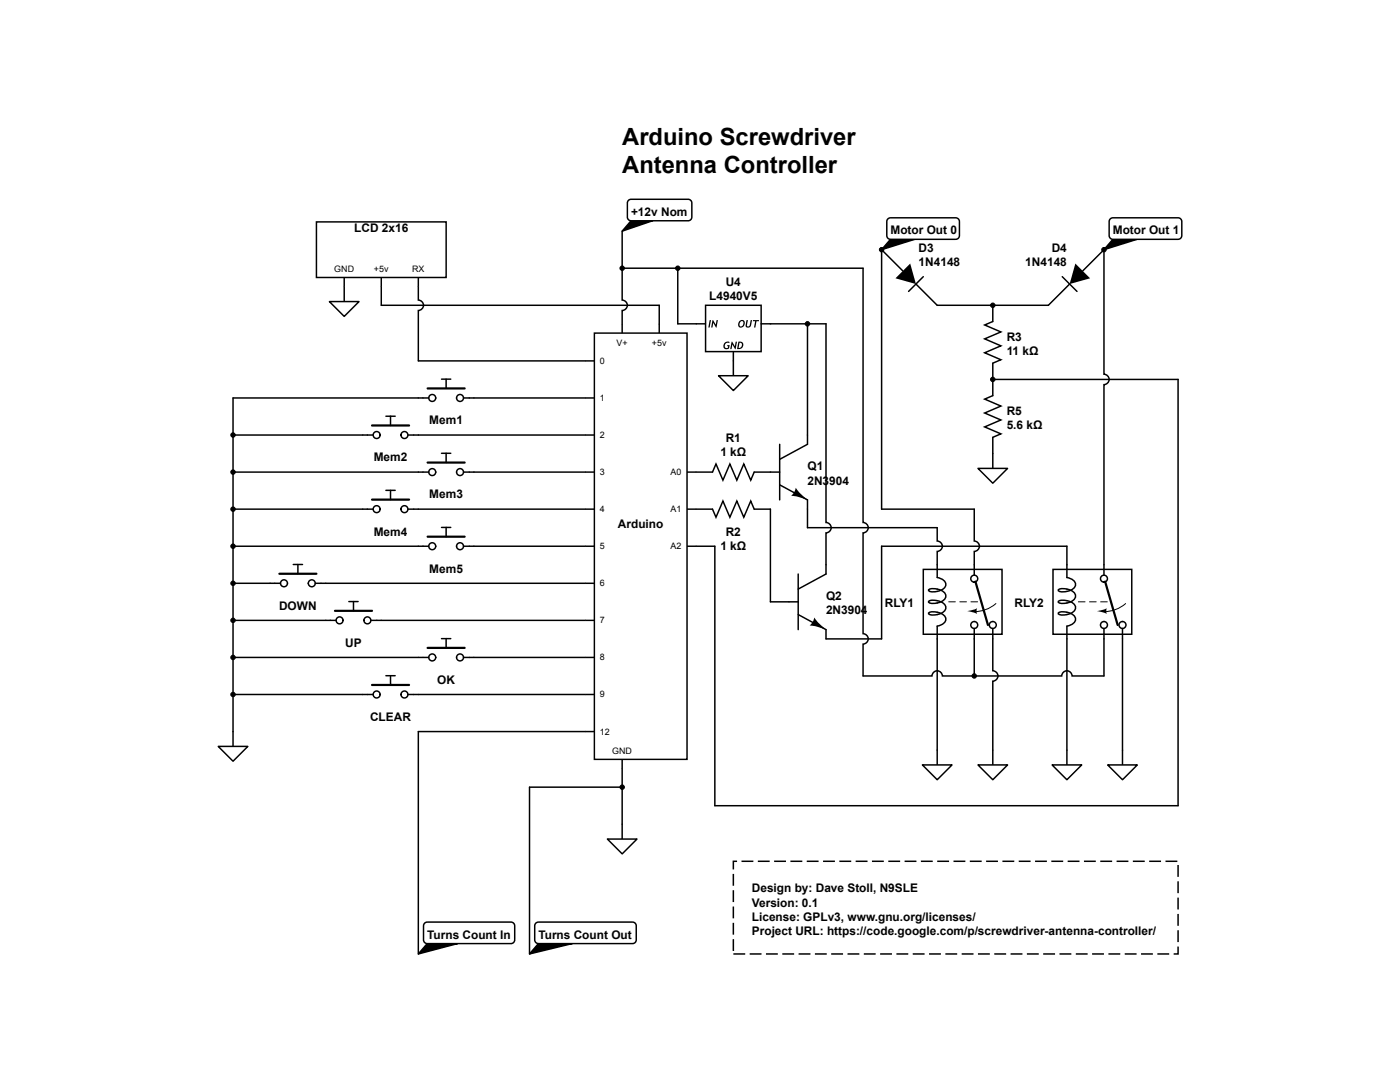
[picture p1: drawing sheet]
<svg xmlns="http://www.w3.org/2000/svg" width="279mm" height="216mm" viewBox="0 0 279 216" stroke-linecap="round" stroke-linejoin="round" font-family="sans-serif">
<path d="M146.4 171.9h88.7v18.5h-88.7z" fill="none" stroke="#000" stroke-width=".3" stroke-dasharray="2.4 .9" stroke-linecap="butt"/>
<path d="M125.9 44.1h4.3l-6 2zM177.7 47.8h4.8l-6.6 2zM222.1 47.8h4.8l-6.6 2zM85.3 188.3h6l-7.8 2.1zM107.5 188.3h6.7l-8.5 2.1z" fill="#000"/>
<g fill="none" stroke="#000" stroke-width=".3">
<path d="M125.9 44.1h4.3l-6 2zM177.7 47.8h4.8l-6.6 2zM222.1 47.8h4.8l-6.6 2zM83.5 79.4h2.1M88.1 75.7h1.9M89 75.7v1.8M92.5 79.4h2.1M72.4 86.8h2.1M77 83.1h1.9M77 97.8h1.9M77.9 83.1v1.8M77.9 97.8v1.9"/>
<path d="M81.4 86.8h2.1M83.5 94.2h2.1M88.1 90.4h1.9M89 90.4v1.9M92.5 94.2h2.1M53.9 116.4h2.1M58.5 112.6h1.9M59.5 112.6v1.9M62.9 116.4h2.1M72.4 101.6h2.1M81.4 101.6h2.1M83.5 109h2.1"/>
<path d="M88.1 105.2h1.9M89 105.2v1.9M92.5 109h2.1M65 123.8h2.1M69.6 120h1.9M70.5 120v1.9M72.4 138.6h2.1M74 123.8h2.1M77 134.8h1.9M77.9 134.8v1.9M81.4 138.6h2.1M83.5 131.2h2.1"/>
<path d="M88.1 127.4h1.9M89 127.4v1.9M92.5 131.2h2.1M46.5 146v2.9M85.3 188.3h6l-7.8 2.1zM107.5 188.3h6.7l-8.5 2.1z"/>
<circle cx="86.3" cy="79.4" r=".69"/>
<circle cx="91.8" cy="79.4" r=".69"/>
<circle cx="75.2" cy="86.8" r=".69"/>
<circle cx="80.7" cy="86.8" r=".69"/>
<circle cx="86.3" cy="94.2" r=".69"/>
<circle cx="91.8" cy="94.2" r=".69"/>
<circle cx="56.7" cy="116.4" r=".69"/>
<circle cx="62.2" cy="116.4" r=".69"/>
<circle cx="75.2" cy="101.6" r=".69"/>
<circle cx="80.7" cy="101.6" r=".69"/>
<circle cx="86.3" cy="109" r=".69"/>
<circle cx="91.8" cy="109" r=".69"/>
<circle cx="67.8" cy="123.8" r=".69"/>
<circle cx="73.3" cy="123.8" r=".69"/>
<circle cx="75.2" cy="138.6" r=".69"/>
<circle cx="80.7" cy="138.6" r=".69"/>
<circle cx="86.3" cy="131.2" r=".69"/>
<circle cx="91.8" cy="131.2" r=".69"/>
</g>
<path d="M85.3 77.5h7.4M74.2 84.9h7.4M74.2 99.7h7.4M85.3 92.3h7.4M55.8 114.5h7.3M85.3 107.1h7.4M66.8 121.9h7.4M74.2 136.7h7.4M85.3 129.3h7.4" fill="none" stroke="#000" stroke-width=".44"/>
<path d="M43.5 148.9h6l-3 3z" fill="#fff"/>
<g fill="none" stroke="#000" stroke-width=".3">
<path d="M83.5 79.4h-37v66.6M46.5 94.2h37M46.5 86.8h25.9M83.5 86.8h33.3M94.6 94.2h22.2M46.5 116.4h7.4M46.5 109h37M46.5 101.6h25.9M65 116.4h51.8M83.5 101.6h33.3M94.6 109h22.2M46.5 138.6h25.9"/>
<path d="M46.5 131.2h37M46.5 123.8h18.5M76.1 123.8h40.7M83.5 138.6h33.3M94.6 131.2h22.2M43.5 148.9h6l-3 3z"/>
</g>
<path d="M63.1 44.3h25.9v11.1h-25.9z" fill="#fff"/>
<path d="M63.1 44.3h25.9v11.1h-25.9zM68.7 55.4v1.8M76.1 55.4v1.8M83.5 55.4v4.5a1.04 1.04 0 0 1 1 1 1.04 1.04 0 0 1-1 1.1v10h33.3" fill="none" stroke="#000" stroke-width=".3"/>
<path d="M118.6 66.5h18.5v85h-18.5z" fill="#fff"/>
<g fill="none" stroke="#000" stroke-width=".3">
<path d="M68.7 57.2v3M116.8 72h1.8M116.8 79.4h1.8M118.6 66.5h18.5v85h-18.5zM124.2 64.6v1.9M131.6 60.9v5.6M116.8 86.8h1.8M116.8 94.2h1.8M137.1 94.2h1.9M116.8 101.6h1.8M116.8 109h1.8M116.8 116.4h1.8"/>
<path d="M137.1 101.6h1.9M137.1 109h1.9M116.8 123.8h1.8M116.8 131.2h1.8M116.8 138.6h1.8M116.8 146h1.8M124.2 151.5v1.9"/>
</g>
<path d="M65.7 60.2h6l-3 2.9z" fill="#fff"/>
<path d="M76.1 57.2v3.7h55.5M124.2 46.1v13.8a1.04 1.04 0 0 1 1 1 1.04 1.04 0 0 1-1 1.1v2.6M65.7 60.2h6l-3 2.9z" fill="none" stroke="#000" stroke-width=".3"/>
<path d="M184.3 113.6h15.7v13h-15.7z" fill="#fff"/>
<g fill="none" stroke="#000" stroke-width=".3">
<path d="M175.9 49.8v51.8h18.5v6.4a1.04 1.04 0 0 1 1.1 1 1.04 1.04 0 0 1-1.1 1v4.8M184.3 113.6h15.7v13h-15.7zM187 112.7v2.5a1.55 1.55 0 0 1 1.7 1.8 3.1 3.1 0 0 1-3.3 .9l-.1-.1a2.56 2.56 0 0 1 3.4 .7 1.18 1.18 0 0 1-.9 1.6 2.45 2.45 0 0 1-2.5 0 2.56 2.56 0 0 1 3.4 .7 1.18 1.18 0 0 1-.9 1.6 2.45 2.45 0 0 1-2.5 0 2.56 2.56 0 0 1 3.4 .7 1.18 1.18 0 0 1-.9 1.6l-.8 .2v2.6M194.4 125.4v2.1M198.1 125.4v2.1"/>
<circle cx="194.4" cy="115.5" r=".69"/>
<circle cx="194.4" cy="124.7" r=".69"/>
<circle cx="198.1" cy="124.7" r=".69"/>
</g>
<path d="M194.7 116l2.5 8.7" fill="none" stroke="#000" stroke-width=".44"/>
<path d="M189.3 120.1h1.4M191.5 120.1h1.4M193.8 120.1h1.3M198.8 120.4l-1.8 1.1-1.2 .4-1.4 .2" fill="none" stroke="#000" stroke-width=".2"/>
<path d="M193 121.9l2-.5-.1 .5 .1 .6z" fill="#000"/>
<path d="M221.6 43.7l.5-.2h13a.74 .74 0 0 1 .8 .7v2.8a.74 .74 0 0 1-.8 .8h-13a.74 .74 0 0 1-.7-.8v-2.8z" fill="#fff"/>
<path d="M221.6 43.7l.5-.2h13a.74 .74 0 0 1 .8 .7v2.8a.74 .74 0 0 1-.8 .8h-13a.74 .74 0 0 1-.7-.8v-2.8z" fill="none" stroke="#000" stroke-width=".3"/>
<path d="M177.2 43.7l.5-.2h13a.74 .74 0 0 1 .8 .7v2.8a.74 .74 0 0 1-.8 .8h-13a.74 .74 0 0 1-.7-.8v-2.8z" fill="#fff"/>
<path d="M177.2 43.7l.5-.2h13a.74 .74 0 0 1 .8 .7v2.8a.74 .74 0 0 1-.8 .8h-13a.74 .74 0 0 1-.7-.8v-2.8zM198.1 149.7v2.9" fill="none" stroke="#000" stroke-width=".3"/>
<path d="M195.2 152.6h5.9l-3 3z" fill="#fff"/>
<path d="M195.2 152.6h5.9l-3 3zM224 149.7v2.9" fill="none" stroke="#000" stroke-width=".3"/>
<path d="M221.1 152.6h5.9l-3 3z" fill="#fff"/>
<path d="M198.1 127.5v6.3a1.04 1.04 0 0 1 1.1 1.1 1.04 1.04 0 0 1-1.1 1v13.8M224 127.5v22.2M221.1 152.6h5.9l-3 3z" fill="none" stroke="#000" stroke-width=".3"/>
<path d="M210.1 113.6h15.8v13h-15.8z" fill="#fff"/>
<g fill="none" stroke="#000" stroke-width=".3">
<path d="M210.1 113.6h15.8v13h-15.8zM212.9 112.7v2.5a1.55 1.55 0 0 1 1.6 1.8 3.1 3.1 0 0 1-3.2 .9l-.1-.1a2.56 2.56 0 0 1 3.3 .7 1.18 1.18 0 0 1-.8 1.6 2.45 2.45 0 0 1-2.5 0 2.55 2.55 0 0 1 3.3 .7 1.18 1.18 0 0 1-.8 1.6 2.45 2.45 0 0 1-2.5 0 2.55 2.55 0 0 1 3.3 .7 1.18 1.18 0 0 1-.8 1.6l-.8 .2v2.6M220.3 112.7v2.1M194.4 127.5v7.4M220.3 125.4v9.5M224 125.4v2.1"/>
<circle cx="220.3" cy="115.5" r=".69"/>
<circle cx="220.3" cy="124.7" r=".69"/>
<circle cx="224" cy="124.7" r=".69"/>
</g>
<path d="M220.6 116l2.5 8.7" fill="none" stroke="#000" stroke-width=".44"/>
<path d="M215.2 120.1h1.3M217.4 120.1h1.4M219.7 120.1h1.3M224.6 120.4l-1.7 1.1-1.2 .4-1.4 .2" fill="none" stroke="#000" stroke-width=".2"/>
<path d="M218.9 121.9l2-.5-.1 .5 .1 .6z" fill="#000"/>
<path d="M140.8 60.9h11.1v9.3h-11.1z" fill="#fff"/>
<path d="M124.2 53.5h48v50.8a1.03 1.03 0 0 1 1.1 1 1.03 1.03 0 0 1-1.1 1v20.1a1.04 1.04 0 0 1 1.1 1.1 1.04 1.04 0 0 1-1.1 1v6.4M94.6 79.4h22.2M139 64.6h1.8M140.8 60.9h11.1v9.3h-11.1zM146.4 70.2v1.8M151.9 64.6h1.9M124.2 164.5v2.9" fill="none" stroke="#000" stroke-width=".3"/>
<g fill="#000">
<path d="M141.6 63.9h.3l-.3 1.5h-.2zM142.2 63.9l.7 .9 .1-.9h.3l-.3 1.5-.7-1-.1 1h-.3zM144.6 68.4l.7-.2 .3 .1-.1 .2a.56 .56 0 0 0-.8 .2 .56 .56 0 0 0 .3 .8l.3-.1v-.3h-.2l.1-.2h.4l-.1 .6a.72 .72 0 0 1-1-.1 .72 .72 0 0 1 .1-1zM146 68.2l.7 .9 .1-.9h.3l-.3 1.5-.6-1-.2 1h-.3zM149 63.9h.3l-.2 1a.28 .28 0 0 0 .3 .3 .28 .28 0 0 0 .2-.3l.2-1h.3l-.2 1a.55 .55 0 0 1-.6 .5 .55 .55 0 0 1-.5-.5zM150.3 63.9h1.2l-.1 .2h-.4l-.3 1.3h-.2l.2-1.3h-.5z"/>
<path d="M147.5 64.1a.64 .64 0 0 1 1-.1 .64 .64 0 0 1 0 .9 .66 .66 0 0 1-.9 .4 .66 .66 0 0 1-.2-1zM147.8 64.2a.51 .51 0 0 0-.2 .5 .51 .51 0 0 0 .4 .4 .59 .59 0 0 0 .1-1z"/>
<path d="M147.4 68.2a.77 .77 0 0 1 1 .7 .77 .77 0 0 1-1 .8h-.3zM147.6 68.4l-.2 1a.52 .52 0 0 0 .6-.4 .52 .52 0 0 0-.4-.6z"/>
</g>
<path d="M121.2 167.4h5.9l-2.9 3z" fill="#fff"/>
<path d="M135.3 53.5v11.1h3.7M146.4 72v3M121.2 167.4h5.9l-2.9 3z" fill="none" stroke="#000" stroke-width=".3"/>
<path d="M143.4 75h5.9l-2.9 2.9z" fill="#fff"/>
<path d="M143.4 75h5.9l-2.9 2.9zM139 94.2h3.2l.7-1.6 1.4 3.2 1.4-3.2 1.4 3.2 1.3-3.2 1.4 3.2 .7-1.6h5.1M155.6 91.7l5.5-3v-24.1h3.7v39.7a1.03 1.03 0 0 1 1.1 1 1.03 1.03 0 0 1-1.1 1v8.2l-5.5 3M155.6 96.7l5.5 3v5.6h25.9v2.7a1.04 1.04 0 0 1 1.1 1 1.04 1.04 0 0 1-1.1 1v2.7M155.6 88.7v11M139 101.6h3.2l.7 1.6 1.4-3.2 1.4 3.2 1.4-3.2 1.3 3.2 1.4-3.2 .7 1.6h3.3v18.5h5.5M159.3 114.5v11.1M212.9 112.7v-3.7h-37v18.5h-11.1v-1.9l-5.5-3M172.2 134.9h13.8a1.04 1.04 0 0 1 1-1.1 1.04 1.04 0 0 1 1.1 1.1h23.8a1.03 1.03 0 0 1 1-1.1 1.03 1.03 0 0 1 1.1 1.1h6.3M187 127.5v25.1M212.9 127.5v22.2" fill="none" stroke="#000" stroke-width=".3"/>
<path d="M158.8 97.3l.9 1.2 1.4 1.2-1.7-.5-1.5-.3 .5-.5zM162.5 123.2l.9 1.2 1.4 1.2-1.7-.6-1.5-.2 .5-.5z" fill="#000"/>
<path d="M184.1 152.6h5.9l-3 3z" fill="#fff"/>
<path d="M184.1 152.6h5.9l-3 3zM212.9 149.7v2.9" fill="none" stroke="#000" stroke-width=".3"/>
<path d="M210 152.6h5.9l-3 3z" fill="#fff"/>
<path d="M175.9 49.8l4.3 4.3M182.8 56.7l4.2 4.2M184.3 55.2l-3 2.9M212 55.2l2.9 2.9M213.5 56.7l-4.3 4.2M216.1 54.1l4.2-4.3v24.9a1.04 1.04 0 0 1 1.1 1 1.04 1.04 0 0 1-1.1 1v36M198.1 60.9v3.3l-1.6 .6 3.2 1.4-3.2 1.4 3.2 1.4-3.2 1.4 3.2 1.4-1.6 .7v6.4l-1.6 .7 3.2 1.4-3.2 1.4 3.2 1.4-3.2 1.4 3.2 1.4-1.6 .7v6.2M210 152.6h5.9l-3 3z" fill="none" stroke="#000" stroke-width=".3"/>
<path d="M178.7 55.5l3-2.9 1.1 4.1zM214.6 52.6l3 2.9-4.1 1.2z" fill="#000"/>
<path d="M195.2 93.5h5.9l-3 2.9z" fill="#fff"/>
<path d="M195.2 93.5h5.9l-3 2.9zM139 109h3.7v51.8h92.4" fill="none" stroke="#000" stroke-width=".3"/>
<path d="M125.4 40l.5-.2h11.4a.74 .74 0 0 1 .8 .7v2.8a.74 .74 0 0 1-.8 .8h-11.4a.74 .74 0 0 1-.7-.8v-2.8z" fill="#fff"/>
<path d="M125.4 40l.5-.2h11.4a.74 .74 0 0 1 .8 .7v2.8a.74 .74 0 0 1-.8 .8h-11.4a.74 .74 0 0 1-.7-.8v-2.8zM116.8 146h-33.3v44.4M124.2 153.4v11.1M124.2 157.1h-18.5v33.3" fill="none" stroke="#000" stroke-width=".3"/>
<path d="M106.9 184.2l.6-.2h18.7a.74 .74 0 0 1 .8 .7v2.8a.74 .74 0 0 1-.8 .8h-18.7a.74 .74 0 0 1-.8-.8v-2.8z" fill="#fff"/>
<path d="M106.9 184.2l.6-.2h18.7a.74 .74 0 0 1 .8 .7v2.8a.74 .74 0 0 1-.8 .8h-18.7a.74 .74 0 0 1-.8-.8v-2.8z" fill="none" stroke="#000" stroke-width=".3"/>
<path d="M84.7 184.2l.6-.2h16.7a.74 .74 0 0 1 .7 .7v2.8a.74 .74 0 0 1-.7 .8h-16.7a.74 .74 0 0 1-.8-.8v-2.8z" fill="#fff"/>
<path d="M153.8 64.6h7.3M187 60.9h22.2M198.1 75.7h37v85.1M84.7 184.2l.6-.2h16.7a.74 .74 0 0 1 .7 .7v2.8a.74 .74 0 0 1-.7 .8h-16.7a.74 .74 0 0 1-.8-.8v-2.8z" fill="none" stroke="#000" stroke-width=".3"/>
<g fill="#000">
<circle cx="124.2" cy="53.5" r=".44"/>
<circle cx="135.3" cy="53.5" r=".44"/>
<circle cx="175.9" cy="49.8" r=".44"/>
<circle cx="220.3" cy="49.8" r=".44"/>
<circle cx="161.1" cy="64.6" r=".44"/>
<circle cx="198.1" cy="60.9" r=".44"/>
<circle cx="198.1" cy="75.7" r=".44"/>
<circle cx="46.5" cy="94.2" r=".44"/>
<circle cx="46.5" cy="86.8" r=".44"/>
<circle cx="46.5" cy="101.6" r=".44"/>
<circle cx="46.5" cy="116.4" r=".44"/>
<circle cx="46.5" cy="109" r=".44"/>
<circle cx="46.5" cy="123.8" r=".44"/>
<circle cx="46.5" cy="138.6" r=".44"/>
<circle cx="46.5" cy="131.2" r=".44"/>
<circle cx="194.4" cy="134.9" r=".44"/>
<circle cx="124.2" cy="157.1" r=".44"/>
</g>
<g fill="none" stroke="#000" stroke-width=".2">
<circle cx="124.2" cy="53.5" r=".44"/>
<circle cx="135.3" cy="53.5" r=".44"/>
<circle cx="175.9" cy="49.8" r=".44"/>
<circle cx="220.3" cy="49.8" r=".44"/>
<circle cx="161.1" cy="64.6" r=".44"/>
<circle cx="198.1" cy="60.9" r=".44"/>
<circle cx="198.1" cy="75.7" r=".44"/>
<circle cx="46.5" cy="94.2" r=".44"/>
<circle cx="46.5" cy="86.8" r=".44"/>
<circle cx="46.5" cy="101.6" r=".44"/>
<circle cx="46.5" cy="116.4" r=".44"/>
<circle cx="46.5" cy="109" r=".44"/>
<circle cx="46.5" cy="123.8" r=".44"/>
<circle cx="46.5" cy="138.6" r=".44"/>
<circle cx="46.5" cy="131.2" r=".44"/>
<circle cx="194.4" cy="134.9" r=".44"/>
<circle cx="124.2" cy="157.1" r=".44"/>
</g>
<g font-size="4.7">
<text x="124.2" y="28.8">Arduino Screwdriver</text>
<text x="124.2" y="34.5">Antenna Controller</text>
</g>
<g font-size="2.4">
<text x="70.7" y="46.3">LCD 2x16</text>
<text x="125.9" y="43">+12v Nom</text>
<text x="177.7" y="46.7">Motor Out 0</text>
<text x="222.1" y="46.7">Motor Out 1</text>
<text x="183.3" y="50.3">D3</text>
<text x="183.3" y="53.2">1N4148</text>
<text x="204.6" y="53.2">1N4148</text>
<text x="209.9" y="50.3">D4</text>
<text x="141.5" y="59.8">L4940V5</text>
<text x="144.8" y="57">U4</text>
<text x="200.9" y="68">R3</text>
<text x="200.9" y="70.8">11 kΩ</text>
<text x="200.9" y="82.8">R5</text>
<text x="85.7" y="84.7">Mem1</text>
<text x="144.8" y="88.2">R1</text>
<text x="200.9" y="85.6">5.6 kΩ</text>
<text x="74.6" y="92.1">Mem2</text>
<text x="143.8" y="91.1">1 kΩ</text>
<text x="161.1" y="93.8">Q1</text>
<text x="85.7" y="99.5">Mem3</text>
<text x="161.1" y="96.7">2N3904</text>
<text x="74.6" y="106.9">Mem4</text>
<text x="123.3" y="105.4">Arduino</text>
<text x="144.8" y="106.9">R2</text>
<text x="143.8" y="109.7">1 kΩ</text>
<text x="85.7" y="114.3">Mem5</text>
<text x="164.8" y="119.7">Q2</text>
<text x="55.7" y="121.6">DOWN</text>
<text x="164.8" y="122.6">2N3904</text>
<text x="176.6" y="121.2">RLY1</text>
<text x="202.5" y="121.2">RLY2</text>
<text x="68.9" y="129">UP</text>
<text x="87.3" y="136.4">OK</text>
<text x="73.9" y="143.8">CLEAR</text>
<text x="150.1" y="178.1">Design by: Dave Stoll, N9SLE</text>
<text x="150.1" y="180.9">Version: 0.1</text>
<text x="150.1" y="183.7">License: GPLv3, www.gnu.org/licenses/</text>
<text x="85.3" y="187.3">Turns Count In</text>
<text x="107.5" y="187.3">Turns Count Out</text>
<text x="150.1" y="186.6">Project URL: https://code.google.com/p/screwdriver-antenna-controller/</text>
</g>
<g font-size="1.8">
<text x="66.7" y="54.3">GND</text>
<text x="74.6" y="54.3">+5v</text>
<text x="82.3" y="54.3">RX</text>
<text x="123.1" y="69.1">V+</text>
<text x="130.1" y="69.1">+5v</text>
<text x="119.7" y="72.6">0</text>
<text x="119.7" y="80">1</text>
<text x="119.7" y="87.4">2</text>
<text x="119.7" y="94.8">3</text>
<text x="133.8" y="94.8">A0</text>
<text x="119.7" y="102.2">4</text>
<text x="133.8" y="102.2">A1</text>
<text x="119.7" y="109.6">5</text>
<text x="133.8" y="109.6">A2</text>
<text x="119.7" y="117">6</text>
<text x="119.7" y="124.4">7</text>
<text x="119.7" y="131.8">8</text>
<text x="119.7" y="139.2">9</text>
<text x="119.7" y="146.6">12</text>
<text x="122.2" y="150.4">GND</text>
</g>
</svg>
